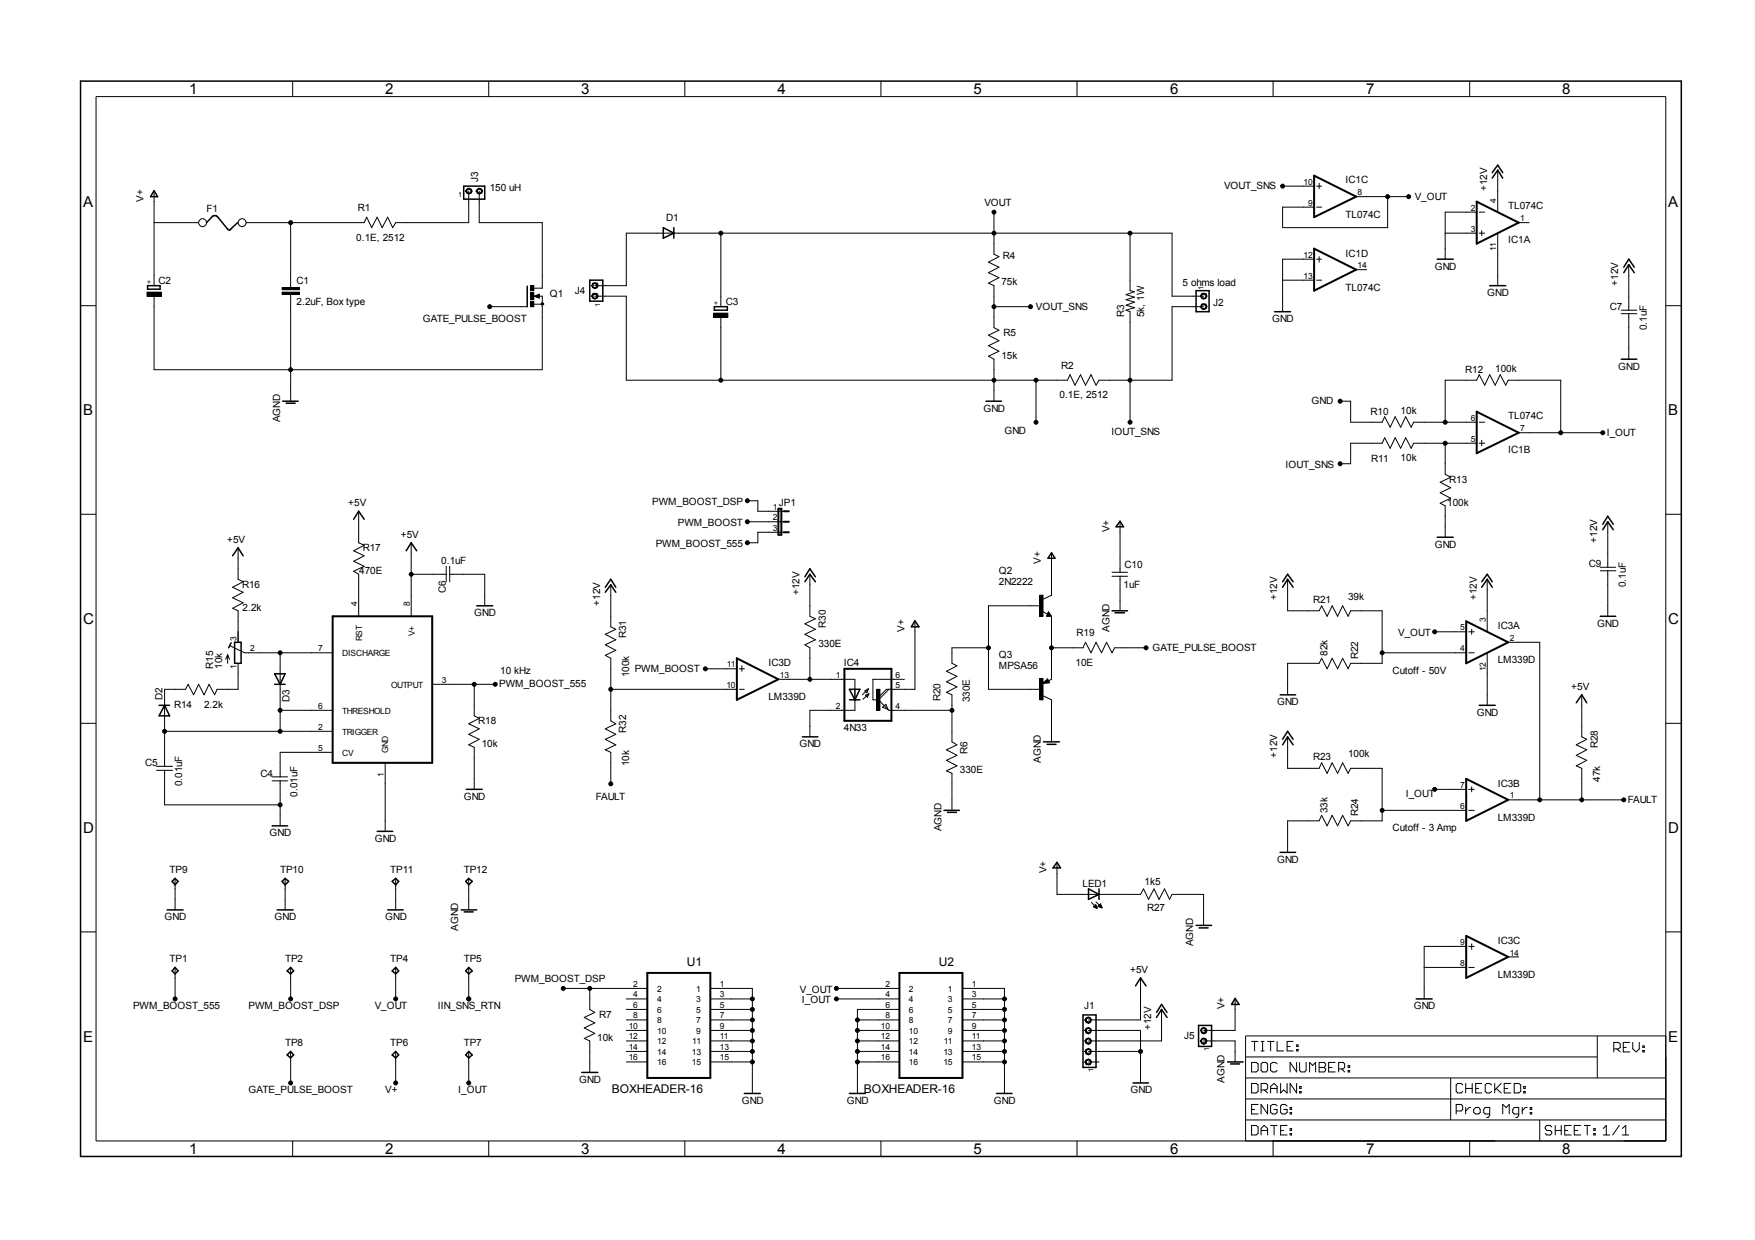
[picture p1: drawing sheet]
<svg xmlns="http://www.w3.org/2000/svg" width="297mm" height="210mm" viewBox="0 0 297 210" stroke-linecap="round" stroke-linejoin="round" font-family="sans-serif">
<g fill="none" stroke="#000" stroke-width=".17">
<path d="M16.3 16.4h265.6v176.7h-265.6zM49.5 13.7v2.7M82.7 13.7v2.7M115.9 13.7v2.7M149.1 13.7v2.7M182.3 13.7v2.7M215.5 13.7v2.7M248.8 13.7v2.7M26.1 37.7h7.4M26.1 32.4v16M49.2 37.7v11M79 32l.3-.2 .5 .2 .1 .4-.1 .3-.5 .2-.3-.2-.2-.3h.2l.1-.3 .2-.1 .3 .1 .2 .3-.2 .2-.3 .1-.2-.1-.1-.2h-.2z"/>
<path d="M79.3 32.4v5.3h-12.3l-.5 .8-.9-1.7-.9 1.7-.9-1.7-.9 1.7-.8-1.7-.5 .9h-19.9M80.8 32l.3-.2 .4 .2 .2 .4-.2 .3-.4 .2-.3-.2-.2-.3h.2l.1-.3 .2-.1 .3 .1 .1 .3-.1 .2-.3 .1-.2-.1-.1-.2h-.2zM81.1 32.4v5.3h10.7v11.1h-1.4M122 39.5v12.4M168.2 35.9v7.1l.9 .4-1.8 1 1.8 .8-1.8 1 1.8 .8-1.8 .9 .9 .5v7.1l.9 .4-1.8 .8 1.8 1-1.8 .8 1.8 1-1.8 .8 .9 .5v7.1M191.3 39.5v9.7l.7 .2-1.4 .5 1.4 .4-1.4 .4 1.4 .5-1.4 .5 1.4 .4-1.4 .4 .7 .3v18.7M217.1 31.5h5.3M222.8 35.1h.9M222.8 31.5h.9M223.3 31v.9M229.5 33.3h8.9M234.9 33.3v5.2h-17.8v-3.4h5.3"/>
<path d="M244.6 39.5h5.3M249.9 35.9h-5.3v8M250.4 39.5h.9M250.4 35.9h.9M250.8 39v.9M253.5 28.8v7.1M253.5 39.5v8.9M257 37.7h1.8M13.6 51.7h2.7M24.9 49.5h2.4v.6h-2.4zM26.1 50.1v12.5h65.7v-12.5h-.6M47.8 48.7h2.8v.3h-2.8z"/>
<path d="M47.8 49.5h2.8v.3h-2.8zM49.2 49.8v18.1M82.9 51.9h6.3M89.8 51.1h.5v.8h-.5zM89.8 48.4h.5v.8h-.5zM89.8 49.5h.5v1.2h-.5zM90.4 51.5h1.4M90.4 50.1l.9-.3v.7zM91.6 51.3l.2-.1 .2 .3-.2 .2-.2-.1zM100.3 49.7l.4-.1 .4 .1 .2 .4-.2 .4-.4 .1-.4-.1-.1-.4h.1l.1-.2 .3-.1 .2 .1 .1 .2-.1 .3-.2 .1-.3-.1-.1-.3h-.1zM100.3 47.9h.4h.4l.2 .5-.2 .3-.4 .2-.4-.2-.1-.3h.1l.1-.3 .3-.1 .2 .1 .1 .3-.1 .2-.2 .1-.3-.1-.1-.2h-.1zM100.7 50.1h5.3v14.3h74.7l.4-1 .8 1.8 1-1.8 .8 1.8 1-1.8 .8 1.8 .5-.8h12.4v-12.5h5.3"/>
<path d="M100.7 48.4h5.3v-8.9h92.4v10.6h5.3M120.8 53h2.4v.7h-2.4zM122 53.7v10.7M168.2 51.9h6.2M203.4 49.7l.3-.1 .4 .1 .2 .4-.2 .4-.4 .1-.3-.1-.2-.4h.2l.1-.2 .2-.1 .3 .1 .1 .2-.1 .3-.3 .1-.2-.1-.1-.3h-.2zM203.4 51.5l.3-.1 .4 .1 .2 .4-.2 .4-.4 .1-.3-.1-.2-.4h.2l.1-.2 .2-.1 .3 .1 .1 .2-.1 .3-.3 .1-.2-.1-.1-.3h-.2zM217.1 47.4h5.3M222.4 43.9h-5.3v8.9M222.8 47.4h.9M222.8 43.9h.9M223.3 43.4v1M229.5 45.6h1.8"/>
<path d="M274.4 53.1h2.6M274.4 52.5h2.6M275.7 44.8v7.7M275.7 53.1v7.7M281.9 51.7h2.7M175.3 64.4v7.1M226.8 67.9h1.8v3.6h5.3l.5-1 .9 1.8 .8-1.8 1 1.8 .8-1.8 .9 1.8 .5-.8h10.6M244.6 71.5v-7.1h5.3l.5-1 .9 1.8 .8-1.8 1 1.8 .8-1.8 .9 1.8 .5-.8h8.9v8.9M244.6 75v5.3l.9 .5-1.7 .8 1.7 1-1.7 .8 1.7 .9-1.7 .9 .8 .4v5.3M249.9 75h-10.6l-.5 .9-.9-1.8-.8 1.8-1-1.8-.8 1.8-.9-1.8-.5 .9h-5.3v3.5h-1.8M250.4 71.5h.9M250.4 75h.9"/>
<path d="M250.8 74.5v1M257 73.3h14.3M13.6 87.1h2.7M40.3 92.7v5.4l.8 .4-1.7 .9 1.7 .9-1.7 .9 1.7 .8-1.7 1 .9 .4v5.3M60.7 86.5v5.4l.9 .4-1.7 .9 1.7 .9-1.7 .9 1.7 .9-1.7 .8 .8 .5v7.1M69.6 91.9v12.4M69.6 97.2h5.9M75.5 95.9v2.6M76.1 97.2h5.9v5.3M76.1 95.9v2.6M103.4 99v7.1l.8 .4-1.8 .9 1.8 .9-1.8 .8 1.8 1-1.8 .8 1 .5v10.6l.8 .5-1.8 .9 1.8 .9-1.8 .9 1.8 .9-1.8 .8 1 .5v5.3M126.5 84.8h1.8v1.7h4.4"/>
<path d="M126.5 88.3h6.2M132.7 90.1h-4.4v1.8h-1.8M137.1 97.2v7.1l.9 .4-1.8 .9 1.8 .9-1.8 .9 1.8 .9-1.8 .8 .9 .6v5.3M178 93.7v7.1l-1.5 .6M188.2 97.6h2.6M188.2 96.9h2.6M189.6 88.3v8.6M189.6 97.6v5.8M217.9 98.1v5.3h5.4l.4-.9 .9 1.8 .9-1.8 .9 1.8 .8-1.8 1 1.8 .4-.9h5.3v8.9h-5.3l-.4 .9-1-1.8-.8 1.8-.9-1.8-.9 1.8-.9-1.8-.4 .9h-5.4v5.3M251.7 98.1v8.8M270.8 96.6h2.7M270.8 96h2.7"/>
<path d="M272.1 88.3v7.7M272.1 96.6v7.7M281.9 87.1h2.7M38.5 110.8v1.5M38.5 110.8l-.3 .8M38.5 110.8l.4 .8M38.9 109.3l2.5 1.2h14.9M40.3 112.3v4.4h-3.6l-.4 .9-.9-1.8-.9 1.8-.9-1.8-.8 1.8-1-1.8-.4 .9h-3.5v13M47.4 110.5v13.3M73.2 115.8h10.6M80.3 115.8v5.4l.8 .4-1.8 .9 1.8 .9-1.8 .9 1.8 .9-1.8 .9 1 .4v7.1M103.4 116.7h21.3"/>
<path d="M119.4 113.2h5.3M125.1 116.7h.9M125.1 113.2h.9M125.6 112.7v.9M131.7 115h13v1.7M144.7 118.5v1.7h-7.6v4.5M146.4 116.9l.6-.3-.3 .7zM146.5 117.7l.6-.3-.3 .6zM147 116.6l-1 1M147.1 117.4l-1.1 1M148.4 116.7h.5v3.5h-.5zM148.7 118.5l1.8 1.7h10.6"/>
<path d="M149.4 119.7l.5-.5 .4 .9zM150.5 116.7l-1.8 1.8M153.1 115h-5.4v3.5h1M154.9 105.2v11.5h-4.9l-1.3 1.3M167.3 109.7h-6.2v2.6l.9 .4-1.8 .9 1.8 .9-1.8 .9 1.8 .9-1.8 .9 .9 .4v8l.9 .5-1.8 .8 1.8 1-1.8 .8 1.8 .9-1.8 .9 .9 .4v6.3M176 100.8h.5v3.5h-.5zM176 114.9h.5v3.6h-.5zM176.2 102.5h-8.9v14.2h8.9M176.4 103.5l.9 .5M176.5 117.8l1.5 .7v7.1M177.3 114.9l.3 .7-1.1 .1zM177.5 103.6l.5 .7h-.9z"/>
<path d="M178 104.3v10.7l-.5 .2M178 109.7h5.3l.4-1 1 1.8 .8-1.8 .9 1.8 .9-1.8 .9 1.8 .4-.8h5.4M233.9 110.5h14.3M242.8 106.9h5.4M248.6 110.5h.9M248.6 106.9h.9M249.1 106.5v.9M251.7 110.5v8.9M255.3 108.7h5.3v26.7M267.7 117.6v7.1l.9 .5-1.8 .9 1.8 .8-1.8 1 1.8 .8-1.8 .9 .9 .5v5.3M13.6 122.4h2.7M26.5 130.4h2.7"/>
<path d="M26.5 129.7h2.7M27.9 123.8h28.4M27.9 130.4v5.8h19.5M46.1 132.2h2.6M46.1 131.5h2.6M47.4 120.2h8.9M47.4 132.2v7.6M56.3 127.4h-8.9v4.1M65.2 129.1v11.6M217.9 124.7v5.4h5.4l.4-1 .9 1.8 .9-1.8 .9 1.8 .8-1.8 1 1.8 .4-.8h5.3v8.9h-5.3l-.4 .8-1-1.8-.8 1.8-.9-1.8-.9 1.8-.9-1.8-.4 1h-5.4v5.3M233.9 137.2h14.3M242.8 133.6h5.4"/>
<path d="M248.6 137.2h.9M248.6 133.6h.9M249.1 133.2v.8M255.3 135.4h19.5M281.9 122.4h2.7M13.6 157.7h2.7M29.6 148.7v5.3M48.3 148.7v5.3M67 148.7v5.3M79.3 148.7v5.3M178.9 146.1v5.3h14.1l.5-.9 .9 1.7 .9-1.7 .9 1.7 .9-1.7 .9 1.7 .4-.8h5.3v5.2M184.7 152.8l1 1"/>
<path d="M185.1 153.4h.5M185.2 153.5h.4M185.3 153.6h.4M185.3 153.3h.2M185.4 153.2l-.3 .3 .6 .3M185.4 153.2l.3 .6M185.4 153.2h.1M185.5 152.7l1 1M185.5 153.7h.2M185.8 153.4h.6M185.8 153.4l.7 .3M185.8 153.4l.5-.4 .2 .7"/>
<path d="M185.9 153.3h.5M186 153.3h.4M186.1 153.5h.3M186.1 153.2h.2M186.2 153.1h.1M186.3 153.6h.2M249.1 159.8v.9M281.9 157.7h2.7M29.6 163.8v5.3M49.2 163.8v5.3M49.2 178v5.3M67 163.8v5.3"/>
<path d="M67 178v5.3M79.3 163.8v5.3M79.3 178v5.3M95.3 167.3h14.3M99.8 167.3v3.6l.9 .5-1.8 .8 1.8 1-1.8 .8 1.8 .9-1.8 .9 .9 .4v5.3M106 179.8h3.6M106 178h3.6M106 176.2h3.6M106 174.4h3.6M106 172.6h3.6M106 169.1h3.6M106 170.9h3.6"/>
<path d="M120.2 179.8h7.1M120.2 178h7.1M120.2 176.2h7.1M120.2 174.4h7.1M120.2 172.6h7.1M120.2 167.3h7.1v17.8M120.2 169.1h7.1M120.2 170.9h7.1M141.6 167.3h10.6M141.6 169.1h10.6M145.1 179.8h7.1M145.1 178h7.1"/>
<path d="M145.1 176.2h7.1M145.1 174.4h7.1M145.1 172.6h7.1M152.2 170.9h-7.1v14.2M162.9 179.8h7.1M162.9 178h7.1M162.9 176.2h7.1M162.9 174.4h7.1M162.9 172.6h7.1M162.9 167.3h7.1v17.8M162.9 169.1h7.1M162.9 170.9h7.1"/>
<path d="M183.8 179.4l.4-.1 .4 .1 .1 .4-.1 .4-.4 .1-.4-.1-.2-.4h.2l.2-.3 .2-.1 .3 .1 .1 .3-.1 .2-.3 .1-.2-.1-.2-.2h-.2zM183.8 177.6l.4-.1 .4 .1 .1 .4-.1 .4-.4 .2-.4-.2-.2-.4h.2l.2-.3 .2-.1 .3 .1 .1 .3-.1 .2-.3 .1-.2-.1-.2-.2h-.2zM183.8 175.9l.4-.2 .4 .2 .1 .3-.1 .4-.4 .2-.4-.2-.2-.4h.2l.2-.2 .2-.1 .3 .1 .1 .2-.1 .3h-.3h-.2l-.2-.3h-.2zM183.8 174.1l.4-.2 .4 .2 .1 .3-.1 .5-.4 .1-.4-.1-.2-.5h.2l.2-.2 .2-.1 .3 .1 .1 .2-.1 .3-.3 .1-.2-.1-.2-.3h-.2zM183.8 172.3l.4-.2 .4 .2 .1 .3-.1 .5-.4 .1-.4-.1-.2-.5h.2l.2-.2 .2-.1 .3 .1 .1 .2-.1 .3-.3 .1-.2-.1-.2-.3h-.2zM184.2 179.8h1.8M184.2 178h8.8M184.2 174.4h8.8v8.9M193 165.5v7.1h-8.8M196.6 170.9v5.3h-12.4M203.4 175.9l.3-.2 .4 .2 .2 .3-.2 .4-.4 .2-.3-.2-.2-.4h.2l.1-.2 .2-.1 .3 .1 .1 .2-.1 .3h-.3h-.2l-.1-.3h-.2zM203.4 174.1l.3-.2 .4 .2 .2 .3-.2 .5-.4 .1-.3-.1-.2-.5h.2l.1-.2 .2-.1 .3 .1 .1 .2-.1 .3-.3 .1-.2-.1-.1-.3h-.2z"/>
<path d="M203.7 176.2h5.3v3.6M209 169.1v5.3h-5.3M210.8 178.9h59.5M211.8 179.8h.8l.3 .3v1.1l-.3 .3h-.8zM211.8 176.3h1.1M212.3 176.3v1.6M213.4 176.3h.6M213.4 177.9h.6M213.7 176.3v1.6M214.5 176.3h1.1M215.1 176.3v1.6M216.2 176.3v1.6h1.1"/>
<path d="M217.8 177.1h.6M218.9 176.3h-1.1v1.6h1.1M219.5 179.8v1.7l-1.1-1.7v1.7M219.5 177.6h.2v.3h-.2zM219.5 176.9h.2v.2h-.2zM220 179.8v1.4l.2 .3h.6l.3-.3v-1.4M223.3 179.8h.8l.3 .3v.3l-.3 .3 .3 .2v.3l-.3 .3h-.8zM226 179.8h-1.1v1.7h1.1M241 163.8h7.2M248.2 160.2h-7.2v8.9M248.6 163.8h.9M248.6 160.2h.9"/>
<path d="M255.3 162h1.7M270.3 175.4v7.1M273.1 177.6h.8l.3-.3v-.6l-.3-.2h-.8v1.6M273.6 177.6l.6 .5M274.7 177.3h.6M275.8 176.5h-1.1v1.6h1.1M276.4 176.5v1.1l.5 .5 .6-.5v-1.1M278 177.8h.3v.3h-.3zM278 177.1h.3v.2h-.3zM281.9 175.4h-71.1v17.7M49.5 193.1v2.7M82.7 193.1v2.7"/>
<path d="M115.9 193.1v2.7M149.1 193.1v2.7M182.3 193.1v2.7M210.8 189.6h71.1M210.8 182.5h71.1M210.8 186h71.1M211.8 183.4h.8l.3 .3v1.1l-.3 .2h-.8zM211.8 190.5h.8l.3 .3v1.1l-.3 .2h-.8zM211.8 187.8h.5M212.9 187h-1.1v1.6h1.1M213.4 180.1l.3-.3h.6l.2 .3v1.1l-.2 .3h-.6l-.3-.3zM213.4 184.5h.9l.2-.3v-.5l-.2-.3h-.9v1.6"/>
<path d="M213.4 192.1v-1.1l.6-.5 .5 .5v1.1M213.4 191.4h1.1M214 184.5l.5 .5M214.5 187v1.6l-1.1-1.6v1.6M215.1 190.5h1.1M215.1 185v-1.1l.5-.5 .6 .5v1.1M215.1 184.2h1.1M215.5 193.1v2.7M215.6 190.5v1.6M216.2 187.2l-.3-.2h-.5l-.3 .2v1.1l.3 .3h.5l.3-.3v-.5h-.6M216.2 180.1l-.3-.3h-.5l-.3 .3v1.1l.3 .3h.5l.3-.3M216.7 191.4h.6"/>
<path d="M216.7 183.4v1.6l.6-.5 .5 .5v-1.6M217.8 190.5h-1.1v1.6h1.1M217.8 187.2l-.3-.2h-.5l-.3 .2v1.1l.3 .3h.5l.3-.3v-.5h-.5M218.4 191.9h.2v.2h-.2zM218.4 191h.2v.4h-.2zM218.4 187.5h.2v.3h-.2zM218.4 188.3h.2v.3h-.2zM219.5 183.4v1.6l-1.1-1.6v1.6M220 183.9h.2v.3h-.2zM220 184.8h.2v.2h-.2zM221.7 181.5v-1.7l.5 .6 .5-.6v1.7M223.3 180.7h.8"/>
<path d="M224.9 180.7h.6M226.6 180.9h.7l.3-.2v-.6l-.3-.3h-.7v1.7M227.1 180.9l.5 .6M228.2 181.2h.2v.3h-.2zM228.2 180.4h.2v.3h-.2zM245.5 182.5v7.1M246.5 188.1h.8l.3-.3v-.6l-.3-.2h-.8v1.6M247.6 183.7l-.3-.3h-.6l-.2 .3v1.1l.2 .2h.6l.3-.2M248.1 184.2h1.1M248.1 183.4v1.6M248.1 187.5v1.1M248.8 193.1v2.7"/>
<path d="M248.9 187.5h-.2l-.6 .6M249.2 183.4v1.6M249.4 187.8l.4-.3h.5l.2 .3v.5l-.2 .3h-.5l-.4-.3zM249.8 184.2h.5M250.8 183.4h-1v1.6h1M252.1 188.6h-.7l-.3-.3v-.5l.3-.3h.7v1.3l-.2 .4h-.3M252.5 183.7l-.4-.3h-.5l-.2 .3v1.1l.2 .2h.5l.4-.2M253 183.4v1.6M253.2 184.2l.9 .8M254.1 183.4l-1.1 1.1M254.3 188.6v-1.6l.6 .5 .5-.5v1.6M254.6 184.2h.6"/>
<path d="M255.7 183.4h-1.1v1.6h1.1M256.3 183.4h.7l.4 .3v1.1l-.4 .2h-.7zM257 188.6h-.7l-.3-.3v-.5l.3-.3h.7v1.3l-.2 .4h-.3M257.6 187.5v1.1M257.9 184.8h.2v.2h-.2zM257.9 183.9h.2v.3h-.2zM258.5 187.5h-.4l-.5 .6M259 188.3h.2v.3h-.2zM259 187.5h.2v.3h-.2zM260.6 189.6v3.5M262.6 190.8l-.2-.3h-.6l-.3 .3v.2l.3 .4h.6l.2 .2v.3l-.2 .2h-.6l-.3-.2M263.2 191.4h1"/>
<path d="M263.2 190.5v1.6M264.2 190.5v1.6M264.8 191.4h.5M265.9 190.5h-1.1v1.6h1.1M266.4 191.4h.6M267.5 190.5h-1.1v1.6h1.1M268.1 190.5h1.1M268.6 190.5v1.6M269.7 191.9h.3v.2h-.3zM269.7 191h.3v.4h-.3zM271.4 192.1h1.1M271.4 191l.5-.5v1.6"/>
<path d="M274.1 190.5l-1.1 1.6M274.6 192.1h1.1M274.6 191l.6-.5v1.6"/>
<circle cx="34.3" cy="37.7" r=".67"/>
<circle cx="41" cy="37.7" r=".67"/>
<circle cx="49.2" cy="37.7" r=".33"/>
<circle cx="122" cy="39.5" r=".33"/>
<circle cx="168.2" cy="35.9" r=".33"/>
<circle cx="168.2" cy="39.5" r=".33"/>
<circle cx="191.3" cy="39.5" r=".33"/>
<circle cx="217.1" cy="31.5" r=".33"/>
<circle cx="234.9" cy="33.3" r=".33"/>
<circle cx="238.4" cy="33.3" r=".33"/>
<circle cx="82.9" cy="51.9" r=".33"/>
<circle cx="168.2" cy="51.9" r=".33"/>
<circle cx="174.4" cy="51.9" r=".33"/>
<circle cx="49.2" cy="62.6" r=".33"/>
<circle cx="122" cy="64.4" r=".33"/>
<circle cx="168.2" cy="64.4" r=".33"/>
<circle cx="175.3" cy="64.4" r=".33"/>
<circle cx="175.3" cy="71.5" r=".33"/>
<circle cx="191.3" cy="64.4" r=".33"/>
<circle cx="191.3" cy="71.5" r=".33"/>
<circle cx="226.8" cy="78.5" r=".33"/>
<circle cx="226.8" cy="67.9" r=".33"/>
<circle cx="244.6" cy="75" r=".33"/>
<circle cx="244.6" cy="71.5" r=".33"/>
<circle cx="264.2" cy="73.3" r=".33"/>
<circle cx="271.3" cy="73.3" r=".33"/>
<circle cx="69.6" cy="97.2" r=".33"/>
<circle cx="126.5" cy="88.3" r=".33"/>
<circle cx="126.5" cy="91.9" r=".33"/>
<circle cx="126.5" cy="84.8" r=".33"/>
<circle cx="47.4" cy="110.5" r=".33"/>
<circle cx="80.3" cy="115.8" r=".33"/>
<circle cx="83.8" cy="115.8" r=".33"/>
<circle cx="103.4" cy="116.7" r=".33"/>
<circle cx="119.4" cy="113.2" r=".33"/>
<circle cx="137.1" cy="115" r=".33"/>
<circle cx="167.3" cy="109.7" r=".33"/>
<circle cx="178" cy="109.7" r=".33"/>
<circle cx="194" cy="109.7" r=".33"/>
<circle cx="233.9" cy="110.5" r=".33"/>
<circle cx="242.8" cy="106.9" r=".33"/>
<circle cx="27.9" cy="123.8" r=".33"/>
<circle cx="47.4" cy="120.2" r=".33"/>
<circle cx="47.4" cy="123.8" r=".33"/>
<circle cx="47.4" cy="136.2" r=".33"/>
<circle cx="103.4" cy="132.7" r=".33"/>
<circle cx="161.1" cy="120.2" r=".33"/>
<circle cx="233.9" cy="137.2" r=".33"/>
<circle cx="242.8" cy="133.6" r=".33"/>
<circle cx="260.6" cy="135.4" r=".33"/>
<circle cx="267.7" cy="135.4" r=".33"/>
<circle cx="274.8" cy="135.4" r=".33"/>
<circle cx="29.6" cy="169.1" r=".33"/>
<circle cx="49.2" cy="169.1" r=".33"/>
<circle cx="67" cy="169.1" r=".33"/>
<circle cx="79.3" cy="169.1" r=".33"/>
<circle cx="95.3" cy="167.3" r=".33"/>
<circle cx="99.8" cy="167.3" r=".33"/>
<circle cx="127.3" cy="179.8" r=".33"/>
<circle cx="127.3" cy="176.2" r=".33"/>
<circle cx="127.3" cy="169.1" r=".33"/>
<circle cx="127.3" cy="170.9" r=".33"/>
<circle cx="127.3" cy="172.6" r=".33"/>
<circle cx="127.3" cy="174.4" r=".33"/>
<circle cx="127.3" cy="178" r=".33"/>
<circle cx="141.6" cy="169.1" r=".33"/>
<circle cx="141.6" cy="167.3" r=".33"/>
<circle cx="145.1" cy="179.8" r=".33"/>
<circle cx="145.1" cy="176.2" r=".33"/>
<circle cx="145.1" cy="172.6" r=".33"/>
<circle cx="145.1" cy="174.4" r=".33"/>
<circle cx="145.1" cy="178" r=".33"/>
<circle cx="170" cy="179.8" r=".33"/>
<circle cx="170" cy="176.2" r=".33"/>
<circle cx="170" cy="169.1" r=".33"/>
<circle cx="170" cy="172.6" r=".33"/>
<circle cx="170" cy="174.4" r=".33"/>
<circle cx="170" cy="170.9" r=".33"/>
<circle cx="170" cy="178" r=".33"/>
<circle cx="193" cy="178" r=".33"/>
<circle cx="49.2" cy="183.3" r=".33"/>
<circle cx="67" cy="183.3" r=".33"/>
<circle cx="79.3" cy="183.3" r=".33"/>
</g>
<g fill="none" stroke="#000" stroke-width=".25">
<path d="M13.6 13.7h271v182.1h-271zM26.1 32.3l.6 1h-1.2zM36 36.7a.51 .51 0 0 1 .7 0M36 36.6l-1 1.1M36.7 36.6l1.8 2.2M40.2 37.7l-1.2 1.2-.1 .1-.3-.1-.1-.2M78.5 31.5h3.5v2.2h-3.5zM112.3 38.5l1.7 1-1.7 .8zM114 38.5v1.8M252.6 30.2l.9-1.4 .8 1.4M252.6 29.2l.9-1.2 .8 1.2M25 48.4h2.1v.6h-2.1z"/>
<path d="M89.2 48.4v3.5M91.2 50l-.6 .1 .6 .2v-.2h-.2M99.8 47.4h2.2v3.6h-2.2zM120.9 51.9h2.2v.6h-2.2zM202.4 49.2h2.2v3.6h-2.2zM215.7 52.8h2.7M243.2 43.9h2.8M252.1 48.4h2.7M274.8 46.2l.9-1.4 .9 1.4M274.8 45.2l.9-1.3 .9 1.3M47.8 67.9h2.7M48.4 68.3h1.6"/>
<path d="M166.9 67.9h2.6M274.4 60.8h2.6M39.4 94.1l.9-1.4 .8 1.4M59.9 87.9l.8-1.4 .9 1.4M68.7 93.2l.9-1.3 .9 1.3M102.4 99.4l1-1.3 .8 1.3M136.2 98.5l.9-1.3 .9 1.3M136.2 97.6l.9-1.3 .9 1.3M178 93.6l.6 .9h-1.2zM189.6 88.2l.6 1h-1.3zM217.1 99.4l.8-1.3 1 1.3M217.1 98.5l.8-1.3 1 1.3"/>
<path d="M243.2 90.9h2.8M250.8 99.4l.9-1.3 .9 1.3M250.8 98.5l.9-1.3 .9 1.3M271.3 89.7l.8-1.4 .9 1.4M271.3 88.7l.8-1.3 .9 1.3M26.9 119.4h1.8M27.9 119.4l.8 1.8h-1.8zM39.1 108.8l-.4 .9M39.7 108.7h1.1v3.6h-1.1zM46.5 114.1h1.8l-.9 1.7zM46.5 115.8h1.8M80.7 102.5h2.7"/>
<path d="M102.4 100.3l1-1.3 .8 1.3M143.8 116.7h1.7l-.8 1.8zM143.8 118.5h1.7M144.7 116.7v1.8M154.9 105.1l.6 1h-1.2zM177.3 115.4h-.3l.3-.2 .2 .3-.8 .1 .6-.5 .2 .4M177.5 103.9v.3h-.2l.2-.5 .3 .5h-.5M188.2 103.4h2.6M188.7 103.7h1.6M216.7 117.6h2.6M250.4 119.4h2.7M266.8 119l.9-1.4 .9 1.4"/>
<path d="M270.8 104.3h2.7M46.1 139.8h2.6M78.9 133.6h2.7M135.8 124.7h2.6M159.8 137.2h2.6M160.4 137.5h1.5M176.6 125.6h2.7M177.2 126h1.5M217.1 126.1l.8-1.4 1 1.4M217.1 125.2l.8-1.4 1 1.4M28.3 154h2.7M29.6 148.7l.5 .5-.5 .6-.5-.6z"/>
<path d="M46.9 154h2.7M47.8 149.2l.5-.5 .6 .5-.6 .6zM63.8 140.7h2.7M65.6 154h2.6M66.4 149.2l.6-.5 .5 .5-.5 .6zM78.1 154h2.6M78.6 154.4h1.5M79.3 148.7l.6 .5-.6 .6-.5-.6zM178.9 146l.6 .9h-1.3zM184.2 150.5l1.8 .9-1.8 .8zM186 150.5v1.7M202.4 156.6h2.7"/>
<path d="M202.9 157.1h1.6M216.7 144.3h2.6M29.6 163.8l.5 .6-.5 .5-.5-.5zM48.6 164.4l.6-.6 .5 .6-.5 .5zM48.6 178.6l.6-.6 .5 .6-.5 .5zM67 163.8l.5 .6-.5 .5-.6-.5zM67 178l.5 .6-.5 .5-.6-.5zM79.3 163.8l.6 .6-.6 .5-.5-.5zM79.3 178l.6 .6-.6 .5-.5-.5zM183.3 171.8h2.2v8.9h-2.2zM192.2 166.9l.8-1.4 1 1.4M195.7 172.2l.9-1.3 .9 1.3"/>
<path d="M195.7 171.4l.9-1.4 .9 1.4M202.9 173.6h2.2v3.5h-2.2zM207.8 179.8h2.6M209 169l.7 1h-1.3zM239.7 169.1h2.7M98.5 181.5h2.7M126 185.1h2.7M143.8 185.1h2.7M168.7 185.1h2.6M191.8 183.3h2.6M208.3 180.1h1.5"/>
</g>
<g fill="#000">
<path d="M79 32l.3-.2 .5 .2 .1 .4-.1 .3-.5 .2-.3-.2-.2-.3h.2l.1-.3 .2-.1 .3 .1 .2 .3-.2 .2-.3 .1-.2-.1-.1-.2h-.2z" fill-rule="evenodd"/>
<path d="M80.8 32l.3-.2 .4 .2 .2 .4-.2 .3-.4 .2-.3-.2-.2-.3h.2l.1-.3 .2-.1 .3 .1 .1 .3-.1 .2-.3 .1-.2-.1-.1-.2h-.2z" fill-rule="evenodd"/>
<path d="M24.9 49.5h2.4v.6h-2.4z" fill-rule="evenodd"/>
<path d="M89.8 51.1h.5v.8h-.5z" fill-rule="evenodd"/>
<path d="M89.8 48.4h.5v.8h-.5z" fill-rule="evenodd"/>
<path d="M89.8 49.5h.5v1.2h-.5z" fill-rule="evenodd"/>
<path d="M91.6 51.3l.2-.1 .2 .3-.2 .2-.2-.1z" fill-rule="evenodd"/>
<path d="M100.3 49.7l.4-.1 .4 .1 .2 .4-.2 .4-.4 .1-.4-.1-.1-.4h.1l.1-.2 .3-.1 .2 .1 .1 .2-.1 .3-.2 .1-.3-.1-.1-.3h-.1z" fill-rule="evenodd"/>
<path d="M100.3 47.9h.4h.4l.2 .5-.2 .3-.4 .2-.4-.2-.1-.3h.1l.1-.3 .3-.1 .2 .1 .1 .3-.1 .2-.2 .1-.3-.1-.1-.2h-.1z" fill-rule="evenodd"/>
<path d="M120.8 53h2.4v.7h-2.4z" fill-rule="evenodd"/>
<path d="M203.4 49.7l.3-.1 .4 .1 .2 .4-.2 .4-.4 .1-.3-.1-.2-.4h.2l.1-.2 .2-.1 .3 .1 .1 .2-.1 .3-.3 .1-.2-.1-.1-.3h-.2z" fill-rule="evenodd"/>
<path d="M203.4 51.5l.3-.1 .4 .1 .2 .4-.2 .4-.4 .1-.3-.1-.2-.4h.2l.1-.2 .2-.1 .3 .1 .1 .2-.1 .3-.3 .1-.2-.1-.1-.3h-.2z" fill-rule="evenodd"/>
<path d="M148.4 116.7h.5v3.5h-.5z" fill-rule="evenodd"/>
<path d="M176 100.8h.5v3.5h-.5z" fill-rule="evenodd"/>
<path d="M176 114.9h.5v3.6h-.5z" fill-rule="evenodd"/>
<path d="M183.8 179.4l.4-.1 .4 .1 .1 .4-.1 .4-.4 .1-.4-.1-.2-.4h.2l.2-.3 .2-.1 .3 .1 .1 .3-.1 .2-.3 .1-.2-.1-.2-.2h-.2z" fill-rule="evenodd"/>
<path d="M183.8 177.6l.4-.1 .4 .1 .1 .4-.1 .4-.4 .2-.4-.2-.2-.4h.2l.2-.3 .2-.1 .3 .1 .1 .3-.1 .2-.3 .1-.2-.1-.2-.2h-.2z" fill-rule="evenodd"/>
<path d="M183.8 175.9l.4-.2 .4 .2 .1 .3-.1 .4-.4 .2-.4-.2-.2-.4h.2l.2-.2 .2-.1 .3 .1 .1 .2-.1 .3h-.3h-.2l-.2-.3h-.2z" fill-rule="evenodd"/>
<path d="M183.8 174.1l.4-.2 .4 .2 .1 .3-.1 .5-.4 .1-.4-.1-.2-.5h.2l.2-.2 .2-.1 .3 .1 .1 .2-.1 .3-.3 .1-.2-.1-.2-.3h-.2z" fill-rule="evenodd"/>
<path d="M183.8 172.3l.4-.2 .4 .2 .1 .3-.1 .5-.4 .1-.4-.1-.2-.5h.2l.2-.2 .2-.1 .3 .1 .1 .2-.1 .3-.3 .1-.2-.1-.2-.3h-.2z" fill-rule="evenodd"/>
<path d="M203.4 175.9l.3-.2 .4 .2 .2 .3-.2 .4-.4 .2-.3-.2-.2-.4h.2l.1-.2 .2-.1 .3 .1 .1 .2-.1 .3h-.3h-.2l-.1-.3h-.2z" fill-rule="evenodd"/>
<path d="M203.4 174.1l.3-.2 .4 .2 .2 .3-.2 .5-.4 .1-.3-.1-.2-.5h.2l.1-.2 .2-.1 .3 .1 .1 .2-.1 .3-.3 .1-.2-.1-.1-.3h-.2z" fill-rule="evenodd"/>
<circle cx="49.2" cy="37.7" r=".33"/>
<circle cx="122" cy="39.5" r=".33"/>
<circle cx="168.2" cy="35.9" r=".33"/>
<circle cx="168.2" cy="39.5" r=".33"/>
<circle cx="191.3" cy="39.5" r=".33"/>
<circle cx="217.1" cy="31.5" r=".33"/>
<circle cx="234.9" cy="33.3" r=".33"/>
<circle cx="238.4" cy="33.3" r=".33"/>
<circle cx="82.9" cy="51.9" r=".33"/>
<circle cx="168.2" cy="51.9" r=".33"/>
<circle cx="174.4" cy="51.9" r=".33"/>
<circle cx="49.2" cy="62.6" r=".33"/>
<circle cx="122" cy="64.4" r=".33"/>
<circle cx="168.2" cy="64.4" r=".33"/>
<circle cx="175.3" cy="64.4" r=".33"/>
<circle cx="175.3" cy="71.5" r=".33"/>
<circle cx="191.3" cy="64.4" r=".33"/>
<circle cx="191.3" cy="71.5" r=".33"/>
<circle cx="226.8" cy="78.5" r=".33"/>
<circle cx="226.8" cy="67.9" r=".33"/>
<circle cx="244.6" cy="75" r=".33"/>
<circle cx="244.6" cy="71.5" r=".33"/>
<circle cx="264.2" cy="73.3" r=".33"/>
<circle cx="271.3" cy="73.3" r=".33"/>
<circle cx="69.6" cy="97.2" r=".33"/>
<circle cx="126.5" cy="88.3" r=".33"/>
<circle cx="126.5" cy="91.9" r=".33"/>
<circle cx="126.5" cy="84.8" r=".33"/>
<circle cx="47.4" cy="110.5" r=".33"/>
<circle cx="80.3" cy="115.8" r=".33"/>
<circle cx="83.8" cy="115.8" r=".33"/>
<circle cx="103.4" cy="116.7" r=".33"/>
<circle cx="119.4" cy="113.2" r=".33"/>
<circle cx="137.1" cy="115" r=".33"/>
<circle cx="167.3" cy="109.7" r=".33"/>
<circle cx="178" cy="109.7" r=".33"/>
<circle cx="194" cy="109.7" r=".33"/>
<circle cx="233.9" cy="110.5" r=".33"/>
<circle cx="242.8" cy="106.9" r=".33"/>
<circle cx="27.9" cy="123.8" r=".33"/>
<circle cx="47.4" cy="120.2" r=".33"/>
<circle cx="47.4" cy="123.8" r=".33"/>
<circle cx="47.4" cy="136.2" r=".33"/>
<circle cx="103.4" cy="132.7" r=".33"/>
<circle cx="161.1" cy="120.2" r=".33"/>
<circle cx="233.9" cy="137.2" r=".33"/>
<circle cx="242.8" cy="133.6" r=".33"/>
<circle cx="260.6" cy="135.4" r=".33"/>
<circle cx="267.7" cy="135.4" r=".33"/>
<circle cx="274.8" cy="135.4" r=".33"/>
<circle cx="29.6" cy="169.1" r=".33"/>
<circle cx="49.2" cy="169.1" r=".33"/>
<circle cx="67" cy="169.1" r=".33"/>
<circle cx="79.3" cy="169.1" r=".33"/>
<circle cx="95.3" cy="167.3" r=".33"/>
<circle cx="99.8" cy="167.3" r=".33"/>
<circle cx="127.3" cy="179.8" r=".33"/>
<circle cx="127.3" cy="176.2" r=".33"/>
<circle cx="127.3" cy="169.1" r=".33"/>
<circle cx="127.3" cy="170.9" r=".33"/>
<circle cx="127.3" cy="172.6" r=".33"/>
<circle cx="127.3" cy="174.4" r=".33"/>
<circle cx="127.3" cy="178" r=".33"/>
<circle cx="141.6" cy="169.1" r=".33"/>
<circle cx="141.6" cy="167.3" r=".33"/>
<circle cx="145.1" cy="179.8" r=".33"/>
<circle cx="145.1" cy="176.2" r=".33"/>
<circle cx="145.1" cy="172.6" r=".33"/>
<circle cx="145.1" cy="174.4" r=".33"/>
<circle cx="145.1" cy="178" r=".33"/>
<circle cx="170" cy="179.8" r=".33"/>
<circle cx="170" cy="176.2" r=".33"/>
<circle cx="170" cy="169.1" r=".33"/>
<circle cx="170" cy="172.6" r=".33"/>
<circle cx="170" cy="174.4" r=".33"/>
<circle cx="170" cy="170.9" r=".33"/>
<circle cx="170" cy="178" r=".33"/>
<circle cx="193" cy="178" r=".33"/>
<circle cx="49.2" cy="183.3" r=".33"/>
<circle cx="67" cy="183.3" r=".33"/>
<circle cx="79.3" cy="183.3" r=".33"/>
</g>
<g fill="none" stroke="#000" stroke-width=".34">
<path d="M222.4 29.7l7.1 3.6-7.1 3.5zM249.9 34.1l7.1 3.6-7.1 3.5zM47.8 48.9h2.8M47.8 49.6h2.8M222.4 42.1l7.1 3.5-7.1 3.6zM249.9 69.7l7.1 3.6-7.1 3.4zM131.7 86.1h.5v4.4h-.5zM132.7 90.1h.8M132.7 88.3h.8M132.7 86.5h.8M56.3 104.3h16.9v24.8h-16.9zM124.7 111.4l7 3.6-7 3.5z"/>
<path d="M142.9 113.2h8v8.8h-8zM248.2 105.2l7.1 3.5-7.1 3.6zM248.2 131.8l7.1 3.6-7.1 3.6zM248.2 158.4l7.1 3.6-7.1 3.5zM109.6 164.7h10.6v17.8h-10.6zM152.2 164.7h10.7v17.8h-10.7z"/>
</g>
<g font-size="2.5">
<text x="32" y="15.9">1</text>
<text x="65.2" y="15.9">2</text>
<text x="98.4" y="15.9">3</text>
<text x="131.6" y="15.9">4</text>
<text x="164.8" y="15.9">5</text>
<text x="198" y="15.9">6</text>
<text x="231.2" y="15.9">7</text>
<text x="264.4" y="15.9">8</text>
<text x="14.1" y="35">A</text>
<text x="282.4" y="35">A</text>
<text x="14.1" y="70.3">B</text>
<text x="282.4" y="70.3">B</text>
<text x="14.1" y="105.7">C</text>
<text x="282.4" y="105.7">C</text>
<text x="14.1" y="141">D</text>
<text x="282.4" y="141">D</text>
<text x="14.1" y="176.4">E</text>
<text x="282.4" y="176.4">E</text>
<text x="32" y="195.3">1</text>
<text x="65.2" y="195.3">2</text>
<text x="98.4" y="195.3">3</text>
<text x="131.6" y="195.3">4</text>
<text x="164.8" y="195.3">5</text>
<text x="198" y="195.3">6</text>
<text x="231.2" y="195.3">7</text>
<text x="264.4" y="195.3">8</text>
</g>
<g font-size="2">
<text x="116.2" y="163.5">U1</text>
<text x="158.9" y="163.5">U2</text>
<text x="103.5" y="185.1">BOXHEADER-16</text>
<text x="146.2" y="185.1">BOXHEADER-16</text>
</g>
<g font-size="1.7">
<text x="24.3" y="34.1" transform="rotate(-90 24.3 34.1)">V+</text>
<text x="35" y="35.9">F1</text>
<text x="60.5" y="35.7">R1</text>
<text x="80.9" y="30.7" transform="rotate(-90 80.9 30.7)">J3</text>
<text x="82.9" y="32.4">150 uH</text>
<text x="166.6" y="34.8">VOUT</text>
<text x="207.2" y="32">VOUT_SNS</text>
<text x="227.8" y="31">IC1C</text>
<text x="239.4" y="33.8">V_OUT</text>
<text x="251.7" y="32.4" transform="rotate(-90 251.7 32.4)">+12V</text>
<text x="255.3" y="35.4">TL074C</text>
<text x="60.3" y="40.8">0.1E, 2512</text>
<text x="112.8" y="37.4">D1</text>
<text x="227.8" y="36.8">TL074C</text>
<text x="255.3" y="41.2">IC1A</text>
<text x="169.8" y="43.8">R4</text>
<text x="227.8" y="43.4">IC1D</text>
<text x="242.8" y="45.6">GND</text>
<text x="26.8" y="48">C2</text>
<text x="50.2" y="51.7">2.2uF, Box type</text>
<text x="50.2" y="48.1">C1</text>
<text x="93" y="50.3">Q1</text>
<text x="97.3" y="49.8">J4</text>
<text x="122.9" y="51.6">C3</text>
<text x="169.5" y="48.3">75k</text>
<text x="175.3" y="52.4">VOUT_SNS</text>
<text x="190.2" y="53.7" transform="rotate(-90 190.2 53.7)">R3</text>
<text x="193.6" y="53.7" transform="rotate(-90 193.6 53.7)">5k, 1W</text>
<text x="200.2" y="48.4">5 ohms load</text>
<text x="205.3" y="51.7">J2</text>
<text x="227.8" y="49.2">TL074C</text>
<text x="251.7" y="50.1">GND</text>
<text x="272.5" y="52.4">C7</text>
<text x="273.9" y="48.4" transform="rotate(-90 273.9 48.4)">+12V</text>
<text x="71.5" y="54.5">GATE_PULSE_BOOST</text>
<text x="169.8" y="56.9">R5</text>
<text x="215.3" y="54.5">GND</text>
<text x="278.7" y="55.9" transform="rotate(-90 278.7 55.9)">0.1uF</text>
<text x="169.5" y="60.7">15k</text>
<text x="179.6" y="62.4">R2</text>
<text x="248" y="63.1">R12</text>
<text x="253.1" y="63">100k</text>
<text x="273.9" y="62.6">GND</text>
<text x="47.4" y="71.5" transform="rotate(-90 47.4 71.5)">AGND</text>
<text x="166.5" y="69.7">GND</text>
<text x="179.3" y="67.4">0.1E, 2512</text>
<text x="222" y="68.4">GND</text>
<text x="232" y="70.2">R10</text>
<text x="237.1" y="70.1">10k</text>
<text x="255.3" y="71">TL074C</text>
<text x="170" y="73.4">GND</text>
<text x="188.1" y="73.6">IOUT_SNS</text>
<text x="255.3" y="76.7">IC1B</text>
<text x="271.9" y="73.8">I_OUT</text>
<text x="217.6" y="79.3">IOUT_SNS</text>
<text x="232.1" y="78.2">R11</text>
<text x="237.1" y="78.1">10k</text>
<text x="245.3" y="81.7">R13</text>
<text x="58.9" y="85.7">+5V</text>
<text x="110.4" y="85.5">PWM_BOOST_DSP</text>
<text x="114.7" y="89.1">PWM_BOOST</text>
<text x="131.8" y="85.6">JP1</text>
<text x="244.9" y="85.6">100k</text>
<text x="38.4" y="91.9">+5V</text>
<text x="61.4" y="93.3">R17</text>
<text x="67.8" y="91">+5V</text>
<text x="74.7" y="95.5">0.1uF</text>
<text x="111" y="92.6">PWM_BOOST_555</text>
<text x="176.2" y="95.4" transform="rotate(-90 176.2 95.4)">V+</text>
<text x="187.8" y="90.1" transform="rotate(-90 187.8 90.1)">V+</text>
<text x="242.8" y="92.7">GND</text>
<text x="268.9" y="95.9">C9</text>
<text x="270.3" y="91.9" transform="rotate(-90 270.3 91.9)">+12V</text>
<text x="41" y="99.5">R16</text>
<text x="60.8" y="97.1">470E</text>
<text x="75.4" y="100.4" transform="rotate(-90 75.4 100.4)">C6</text>
<text x="135.3" y="100.8" transform="rotate(-90 135.3 100.8)">+12V</text>
<text x="169.1" y="99">2N2222</text>
<text x="169.1" y="97.2">Q2</text>
<text x="190.2" y="99.5">1uF</text>
<text x="190.3" y="96.1">C10</text>
<text x="216.2" y="101.6" transform="rotate(-90 216.2 101.6)">+12V</text>
<text x="228.2" y="101.5">39k</text>
<text x="249.9" y="101.6" transform="rotate(-90 249.9 101.6)">+12V</text>
<text x="275.2" y="99.4" transform="rotate(-90 275.2 99.4)">0.1uF</text>
<text x="41.1" y="103.4">2.2k</text>
<text x="80.3" y="104.3">GND</text>
<text x="101.6" y="102.5" transform="rotate(-90 101.6 102.5)">+12V</text>
<text x="139.8" y="106.3" transform="rotate(-90 139.8 106.3)">R30</text>
<text x="153.1" y="106.9" transform="rotate(-90 153.1 106.9)">V+</text>
<text x="182.2" y="107.7">R19</text>
<text x="187.8" y="106.9" transform="rotate(-90 187.8 106.9)">AGND</text>
<text x="222.2" y="102">R21</text>
<text x="236.6" y="107.7">V_OUT</text>
<text x="253.5" y="106.5">IC3A</text>
<text x="270.3" y="106.1">GND</text>
<text x="36.1" y="113.2" transform="rotate(-90 36.1 113.2)">R15</text>
<text x="37.6" y="113.2" transform="rotate(-90 37.6 113.2)">10k</text>
<text x="106" y="108" transform="rotate(-90 106 108)">R31</text>
<text x="107.4" y="113.7">PWM_BOOST</text>
<text x="130" y="112.7">IC3D</text>
<text x="138.5" y="109.5">330E</text>
<text x="142.8" y="112.8">IC4</text>
<text x="169.1" y="113.2">MPSA56</text>
<text x="169.1" y="111.4">Q3</text>
<text x="182" y="112.7">10E</text>
<text x="195.1" y="110.2">GATE_PULSE_BOOST</text>
<text x="224.7" y="111" transform="rotate(-90 224.7 111)">82k</text>
<text x="229.9" y="111.6" transform="rotate(-90 229.9 111.6)">R22</text>
<text x="253.5" y="112.3">LM339D</text>
<text x="27.5" y="118.5" transform="rotate(-90 27.5 118.5)">D2</text>
<text x="29.5" y="119.9">R14</text>
<text x="34.5" y="119.8">2.2k</text>
<text x="49" y="118.9" transform="rotate(-90 49 118.9)">D3</text>
<text x="84.5" y="116.3">PWM_BOOST_555</text>
<text x="84.7" y="114.1">10 kHz</text>
<text x="106.5" y="114.7" transform="rotate(-90 106.5 114.7)">100k</text>
<text x="130" y="118.5">LM339D</text>
<text x="159.2" y="118.7" transform="rotate(-90 159.2 118.7)">R20</text>
<text x="164.2" y="118.9" transform="rotate(-90 164.2 118.9)">330E</text>
<text x="216.2" y="119.4">GND</text>
<text x="235.7" y="114.1">Cutoff - 50V</text>
<text x="265.9" y="116.8">+5V</text>
<text x="80.9" y="122.6">R18</text>
<text x="106" y="124.1" transform="rotate(-90 106 124.1)">R32</text>
<text x="142.8" y="123.8">4N33</text>
<text x="249.9" y="121.2">GND</text>
<text x="24.6" y="129.7">C5</text>
<text x="44.1" y="131.5">C4</text>
<text x="81.5" y="126.4">10k</text>
<text x="106.5" y="129.7" transform="rotate(-90 106.5 129.7)">10k</text>
<text x="135.3" y="126.5">GND</text>
<text x="162.5" y="130.8">330E</text>
<text x="163.7" y="127.6" transform="rotate(-90 163.7 127.6)">R6</text>
<text x="176.2" y="129.1" transform="rotate(-90 176.2 129.1)">AGND</text>
<text x="216.2" y="128.3" transform="rotate(-90 216.2 128.3)">+12V</text>
<text x="222.2" y="128.6">R23</text>
<text x="228.2" y="128.2">100k</text>
<text x="270.4" y="126.7" transform="rotate(-90 270.4 126.7)">R28</text>
<text x="30.8" y="133.1" transform="rotate(-90 30.8 133.1)">0.01uF</text>
<text x="50.4" y="134.9" transform="rotate(-90 50.4 134.9)">0.01uF</text>
<text x="78.5" y="135.4">GND</text>
<text x="100.8" y="135.4">FAULT</text>
<text x="224.7" y="137.7" transform="rotate(-90 224.7 137.7)">33k</text>
<text x="237.9" y="134.9">I_OUT</text>
<text x="253.5" y="133.2">IC3B</text>
<text x="270.8" y="132.3" transform="rotate(-90 270.8 132.3)">47k</text>
<text x="275.5" y="135.9">FAULT</text>
<text x="45.6" y="141.6">GND</text>
<text x="63.4" y="142.5">GND</text>
<text x="159.3" y="140.7" transform="rotate(-90 159.3 140.7)">AGND</text>
<text x="229.9" y="138.2" transform="rotate(-90 229.9 138.2)">R24</text>
<text x="235.7" y="140.7">Cutoff - 3 Amp</text>
<text x="253.5" y="139">LM339D</text>
<text x="28.7" y="147.8">TP9</text>
<text x="47.4" y="147.8">TP10</text>
<text x="66" y="147.8">TP11</text>
<text x="78.5" y="147.8">TP12</text>
<text x="177.1" y="147.8" transform="rotate(-90 177.1 147.8)">V+</text>
<text x="193.7" y="149.9">1k5</text>
<text x="216.2" y="146.1">GND</text>
<text x="27.9" y="155.8">GND</text>
<text x="46.5" y="155.8">GND</text>
<text x="65.2" y="155.8">GND</text>
<text x="183.2" y="150.1">LED1</text>
<text x="194.1" y="154.2">R27</text>
<text x="77.6" y="157.6" transform="rotate(-90 77.6 157.6)">AGND</text>
<text x="201.9" y="160.2" transform="rotate(-90 201.9 160.2)">AGND</text>
<text x="253.5" y="159.8">IC3C</text>
<text x="28.7" y="162.9">TP1</text>
<text x="48.3" y="162.9">TP2</text>
<text x="66" y="162.9">TP4</text>
<text x="78.5" y="162.9">TP5</text>
<text x="87.1" y="166.3">PWM_BOOST_DSP</text>
<text x="191.3" y="164.7">+5V</text>
<text x="253.5" y="165.5">LM339D</text>
<text x="22.5" y="170.9">PWM_BOOST_555</text>
<text x="42.1" y="170.9">PWM_BOOST_DSP</text>
<text x="63.4" y="170.9">V_OUT</text>
<text x="74.1" y="170.9">IIN_SNS_RTN</text>
<text x="101.4" y="172.3">R7</text>
<text x="135.4" y="168.1">V_OUT</text>
<text x="135.7" y="169.9">I_OUT</text>
<text x="183.5" y="170.8">J1</text>
<text x="207.3" y="170.9" transform="rotate(-90 207.3 170.9)">V+</text>
<text x="239.3" y="170.9">GND</text>
<text x="48.3" y="177.1">TP8</text>
<text x="66" y="177.1">TP6</text>
<text x="78.5" y="177.1">TP7</text>
<text x="101.1" y="176.2">10k</text>
<text x="194.8" y="174.4" transform="rotate(-90 194.8 174.4)">+12V</text>
<text x="200.4" y="175.9">J5</text>
<text x="42.1" y="185.1">GATE_PULSE_BOOST</text>
<text x="65.2" y="185.1">V+</text>
<text x="77.6" y="185.1">I_OUT</text>
<text x="98" y="183.3">GND</text>
<text x="191.3" y="185.1">GND</text>
<text x="207.3" y="183.3" transform="rotate(-90 207.3 183.3)">AGND</text>
<text x="125.6" y="186.9">GND</text>
<text x="143.3" y="186.9">GND</text>
<text x="168.2" y="186.9">GND</text>
</g>
<g font-size="1.4">
<text x="220.6" y="31.3">10</text>
<text x="221.4" y="34.8">9</text>
<text x="229.8" y="33">8</text>
<text x="248.9" y="35.7">2</text>
<text x="253.2" y="34.3" transform="rotate(-90 253.2 34.3)">4</text>
<text x="248.9" y="39.2">3</text>
<text x="257.3" y="37.4">1</text>
<text x="220.6" y="47.2">13</text>
<text x="220.6" y="43.6">12</text>
<text x="229.8" y="45.4">14</text>
<text x="253.2" y="42.5" transform="rotate(-90 253.2 42.5)">11</text>
<text x="248.9" y="71.2">6</text>
<text x="248.9" y="74.8">5</text>
<text x="257.3" y="73">7</text>
<text x="130.8" y="86.3">1</text>
<text x="130.8" y="88.1">2</text>
<text x="130.8" y="89.8">3</text>
<text x="60.5" y="102.6" transform="rotate(-90 60.5 102.6)">4</text>
<text x="69.3" y="102.6" transform="rotate(-90 69.3 102.6)">8</text>
<text x="70.2" y="107.7" transform="rotate(-90 70.2 107.7)">V+</text>
<text x="247.1" y="106.7">5</text>
<text x="251.5" y="105.3" transform="rotate(-90 251.5 105.3)">3</text>
<text x="40" y="113.3" transform="rotate(-90 40 113.3)">1</text>
<text x="40" y="108.5" transform="rotate(-90 40 108.5)">3</text>
<text x="42.3" y="110.3">2</text>
<text x="53.8" y="110.3">7</text>
<text x="57.9" y="111">DISCHARGE</text>
<text x="61.3" y="108.6" transform="rotate(-90 61.3 108.6)">RST</text>
<text x="123" y="113">11</text>
<text x="247.1" y="110.3">4</text>
<text x="251.5" y="113.6" transform="rotate(-90 251.5 113.6)">12</text>
<text x="255.5" y="108.5">2</text>
<text x="66.2" y="116.4">OUTPUT</text>
<text x="74.8" y="115.6">3</text>
<text x="122.9" y="116.5">10</text>
<text x="132" y="114.7">13</text>
<text x="141.5" y="114.7">1</text>
<text x="151.6" y="114.7">6</text>
<text x="151.6" y="116.5">5</text>
<text x="53.8" y="120.1">6</text>
<text x="53.8" y="123.5">2</text>
<text x="57.9" y="120.8">THRESHOLD</text>
<text x="57.9" y="124.4">TRIGGER</text>
<text x="141.5" y="120.1">2</text>
<text x="151.6" y="120.1">4</text>
<text x="53.8" y="127.1">5</text>
<text x="57.9" y="127.9">CV</text>
<text x="64.9" y="131.6" transform="rotate(-90 64.9 131.6)">1</text>
<text x="65.7" y="127.5" transform="rotate(-90 65.7 127.5)">GND</text>
<text x="247.1" y="136.9">6</text>
<text x="247.1" y="133.4">7</text>
<text x="255.5" y="135.1">1</text>
<text x="247.1" y="160">9</text>
<text x="255.5" y="161.8">14</text>
<text x="107.2" y="167.1">2</text>
<text x="111.3" y="167.9">2</text>
<text x="117.9" y="167.9">1</text>
<text x="121.8" y="167.1">1</text>
<text x="149.9" y="167.1">2</text>
<text x="153.8" y="167.9">2</text>
<text x="160.4" y="167.9">1</text>
<text x="164.5" y="167.1">1</text>
<text x="247.1" y="163.5">8</text>
<text x="107.2" y="168.8">4</text>
<text x="107.2" y="170.6">6</text>
<text x="107.2" y="172.4">8</text>
<text x="111.3" y="169.7">4</text>
<text x="111.3" y="171.5">6</text>
<text x="111.3" y="173.2">8</text>
<text x="117.9" y="169.7">3</text>
<text x="117.9" y="171.5">5</text>
<text x="117.9" y="173.2">7</text>
<text x="121.8" y="168.8">3</text>
<text x="121.8" y="170.6">5</text>
<text x="121.8" y="172.4">7</text>
<text x="149.9" y="168.8">4</text>
<text x="149.9" y="170.6">6</text>
<text x="149.9" y="172.4">8</text>
<text x="153.8" y="169.7">4</text>
<text x="153.8" y="171.5">6</text>
<text x="153.8" y="173.2">8</text>
<text x="160.4" y="169.7">3</text>
<text x="160.4" y="171.5">5</text>
<text x="160.4" y="173.2">7</text>
<text x="164.5" y="168.8">3</text>
<text x="164.5" y="170.6">5</text>
<text x="164.5" y="172.4">7</text>
<text x="106.4" y="174.2">10</text>
<text x="106.4" y="176">12</text>
<text x="106.4" y="177.7">14</text>
<text x="106.4" y="179.5">16</text>
<text x="111.3" y="175">10</text>
<text x="111.3" y="176.8">12</text>
<text x="111.3" y="178.6">14</text>
<text x="117.1" y="178.6">13</text>
<text x="117.2" y="176.8">11</text>
<text x="117.9" y="175">9</text>
<text x="121.8" y="174.2">9</text>
<text x="121.8" y="176">11</text>
<text x="121.8" y="177.7">13</text>
<text x="121.8" y="179.5">15</text>
<text x="149.1" y="174.2">10</text>
<text x="149.1" y="176">12</text>
<text x="149.1" y="177.7">14</text>
<text x="149.1" y="179.5">16</text>
<text x="153.8" y="175">10</text>
<text x="153.8" y="176.8">12</text>
<text x="153.8" y="178.6">14</text>
<text x="159.7" y="178.6">13</text>
<text x="159.8" y="176.8">11</text>
<text x="160.4" y="175">9</text>
<text x="164.5" y="174.2">9</text>
<text x="164.5" y="176">11</text>
<text x="164.5" y="177.7">13</text>
<text x="164.5" y="179.5">15</text>
<text x="111.3" y="180.4">16</text>
<text x="117.1" y="180.4">15</text>
<text x="153.8" y="180.4">16</text>
<text x="159.7" y="180.4">15</text>
</g>
<g font-size="1.2">
<text x="77.6" y="33.3">1</text>
<text x="25.7" y="48.1" transform="rotate(-90 25.7 48.1)">+</text>
<text x="101.6" y="51.9" transform="rotate(-90 101.6 51.9)">1</text>
<text x="121.6" y="51.6" transform="rotate(-90 121.6 51.6)">+</text>
<text x="203.7" y="49" transform="rotate(-90 203.7 49)">1</text>
<text x="204.6" y="178" transform="rotate(-90 204.6 178)">1</text>
<text x="185.1" y="181.5" transform="rotate(-90 185.1 181.5)">1</text>
</g>
</svg>
